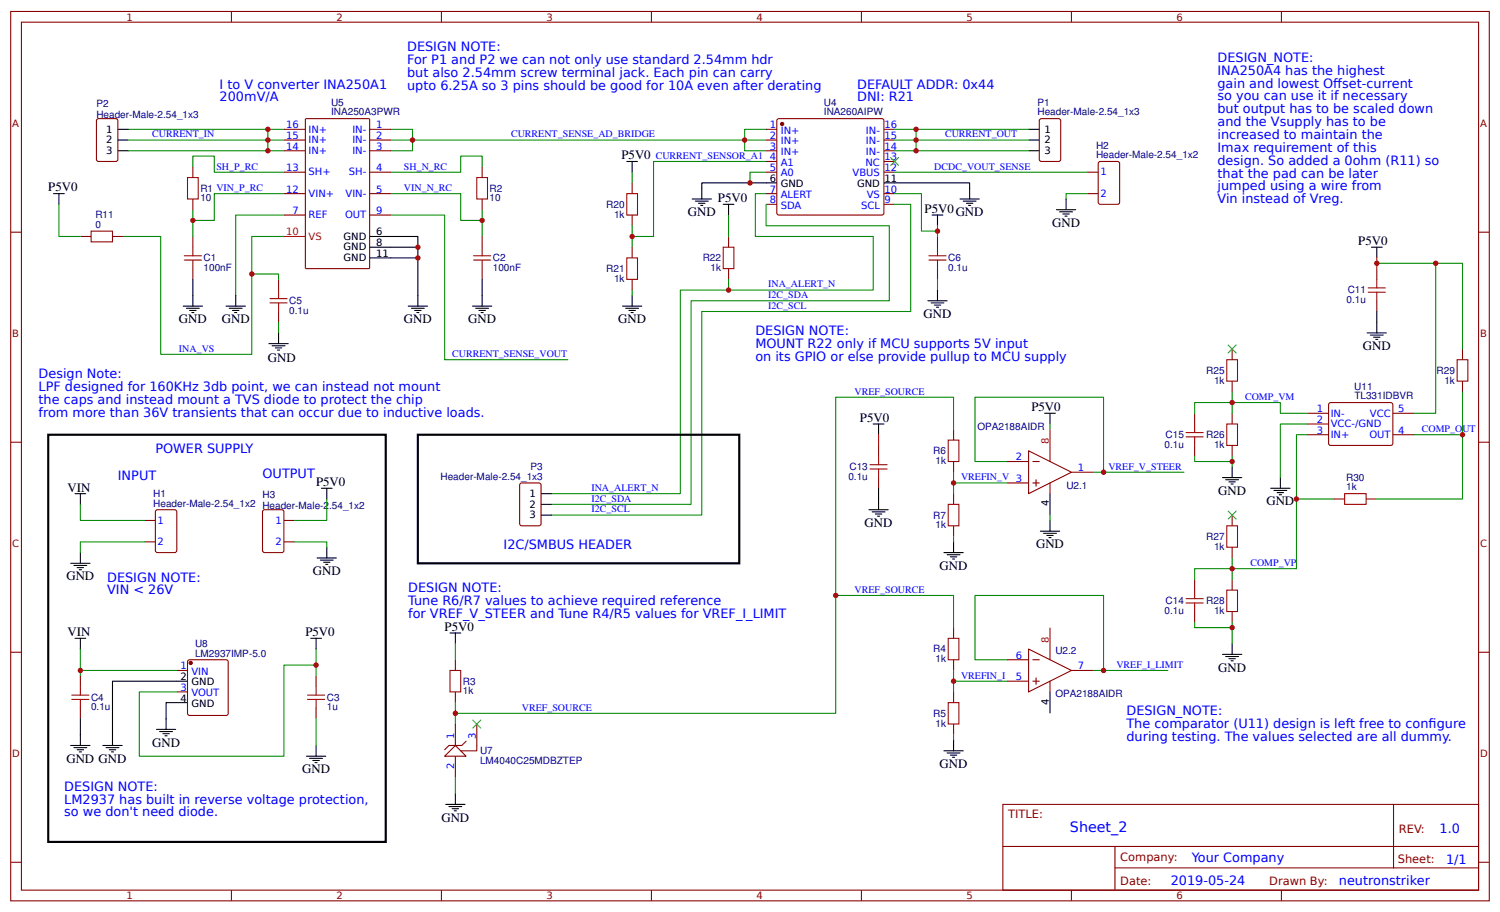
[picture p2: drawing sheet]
<svg xmlns="http://www.w3.org/2000/svg" width="370mm" height="225mm" viewBox="0 0 370 225" stroke-linecap="round" stroke-linejoin="round" font-family="sans-serif">
<g fill="none" stroke="#800" stroke-width=".26">
<path d="M2.6 2.8h365.2v219.6h-365.2zM5.3 5.5h359.8v214.3h-359.8zM57.1 2.8v2.7M109 2.8v2.7M160.9 2.8v2.7M212.7 2.8v2.7M264.6 2.8v2.7M316.4 2.8v2.7M189.2 31.9h2.6M189.2 34.6h2.6M189.2 37.2h2.6M189.2 39.9h2.6"/>
<path d="M192.1 29.4h25.9l.3 .4-.1 23-.4 .3-25.7-.1-.3-.4v-22.8zM218.3 31.9h2.6M218.3 34.6h2.6M218.3 37.2h2.6M218.3 39.9h2.6M2.6 57.3h2.7M189.2 42.5h2.6M189.2 47.8h2.6M189.2 50.5h2.6M218.3 42.5h2.6M218.3 47.8h2.6M218.3 50.5h2.6"/>
<path d="M231.5 58.4v2.6M365.1 57.3h2.7M231.5 66.3v2.7M2.6 109.2h2.7M365.1 109.2h2.7M2.6 161.1h2.7M19.8 166.9v2.6M19.8 174.8v2.7M43.7 165.5h2.6M43.7 170.8h2.6M46.6 163l9.2-.1 .5 .3 .1 12.9-.3 .5-9.3 .1-.4-.3-.1-13zM78.1 166.9v2.6"/>
<path d="M78.1 174.8v2.7M365.1 161.1h2.7M247.6 198.6h117.5v21.2h-117.5zM344.1 198.6v15.7M2.6 212.9h2.7M57.1 219.8v2.6M109 219.8v2.6M160.9 219.8v2.6M212.7 219.8v2.6M247.7 209h117.3M264.6 219.8v2.6M275.3 214.3h89.7"/>
<path d="M275.3 209v10.6M316.4 219.8v2.6M365.1 212.9h2.7"/>
</g>
<g fill="#800" stroke="#800" stroke-width=".26">
<circle cx="193.1" cy="30.6" r=".4"/>
<circle cx="47.1" cy="163.7" r=".4"/>
</g>
<g fill="none" stroke="#000" stroke-width=".26">
<path d="M170.9 49.1h4.8M171.7 49.7h3.2M172.5 50.2h1.6M173 50.7h.6M191.8 45.2h-18.5v3.9M218.3 45.2h21.1v3.9M237.1 49.1h4.7M237.9 49.7h3.1M238.7 50.2h1.5M239.2 50.7h.5M18.5 157.6h2.7M19.8 157.6v2.7"/>
<path d="M76.7 157.6h2.7M78.1 157.6v2.7M19.8 177.5v6.6M46.3 168.2h-18.5v15.9M46.3 173.5h-5.3v6.6M17.5 184.1h4.7M18.3 184.6h3.1M19 185.1h1.6M19.6 185.7h.5M25.4 184.1h4.8M26.2 184.6h3.2M27 185.1h1.6"/>
<path d="M27.5 185.7h.5M38.6 180.1h4.8M39.4 180.6h3.2M40.2 181.2h1.6M40.7 181.7h.6M75.7 186.7h4.7M76.5 187.2h3.1M77.3 187.8h1.5M77.8 188.3h.5M78.1 184.1v2.6"/>
</g>
<path d="M220.9 31.9h5.3v5.3h-5.3M220.9 34.6h5.3M19.8 160.3v5.2h23.9M19.8 165.5v1.4" fill="none" stroke="#080" stroke-width=".26"/>
<path d="M229.4 64.2h4.2M229.4 63.2h4.2M231.5 61v2.2M231.5 64.2v2.1M17.7 172.7h4.3M17.7 171.6h4.3M19.8 169.5v2.1M19.8 172.7v2.1M75.9 172.7h4.3M75.9 171.6h4.3M78.1 169.5v2.1M78.1 172.7v2.1" fill="none" stroke="#a00000" stroke-width=".26"/>
<path d="M109.8 186.7l2.6-2.6 2.7 2.6z" fill="#fefefe" stroke="#800" stroke-width=".26"/>
<g fill="none" stroke="#800" stroke-width=".26">
<path d="M24.1 29.4l4.5-.1 .4 .3 .1 9.7-.3 .5-4.5 .1-.4-.3-.1-9.8zM70.1 37.2h5.3M70.1 31.9h5.3M70.1 34.6h5.3M75.5 29.3h15.5l.2 .1 .1 36.7-.1 .2h-15.5l-.3-.1v-36.6zM91.3 37.2h5.3M91.3 31.9h5.3M91.3 34.6h5.3M256.9 29.4l4.5-.1 .5 .3v9.7l-.2 .5-4.5 .1-.5-.3-.1-9.8zM271.5 39.9h4.5l.4 .2 .1 9.8-.3 .5-4.5 .1-.4-.3-.1-9.8zM19.8 58.4h2.7M27.8 58.4h2.6"/>
<path d="M47.6 41.2v2.6M47.6 49.1v2.7M47.6 58.4v2.6M70.1 47.8h5.3M70.1 42.5h5.3M70.1 53.1h5.3M91.3 47.8h5.3M91.3 42.5h5.3M91.3 53.1h5.3M119.1 41.2v2.6M119.1 49.1v2.7M119.1 58.4v2.6"/>
<path d="M156.1 45.2v2.6M156.1 53.1v2.6M179.9 58.4v2.6M268.6 47.8h2.6M268.6 42.5h2.6M47.6 66.3v2.7M68.8 69v2.6M68.8 76.9v2.7M119.1 66.3v2.7M156.1 61v2.7M156.1 69v2.6M179.9 66.3v2.7"/>
<path d="M340 66.3v2.7M340 74.3v2.6M304.3 86.2v2.6M304.3 94.1v2.7M328.3 99.5h15.4l.3 .4-.1 9.8-.5 .3-15.1-.1-.2-.4v-9.6zM361.2 86.2v2.6M361.2 94.1v2.7M128.6 119.3l4.5-.1 .4 .3 .1 9.8-.2 .5h-4.5l-.5-.2-.1-9.8zM217 110v2.6M217 117.9v2.7M235.5 106v2.7M235.5 114v2.6"/>
<path d="M248.7 114h5.3M248.7 119.2h5.3M254 111.3l10.6 5.3-10.6 5.3zM255.1 114h1.5M255.1 119.2h1.5M255.9 118.5v1.5M259.3 111.3v2.7M259.3 119.2v2.7M264.6 116.6h5.3M295 102v2.7M295 110v2.6M304.3 102v2.7"/>
<path d="M304.3 110v2.6M322.8 102h5.3M322.8 104.7h5.3M322.8 107.3h5.3M344 102h5.2M344 107.3h5.2M35.7 128.5h2.7M35.7 133.8h2.7M38.6 125.9h4.5l.5 .2 .1 9.8-.3 .5h-4.5l-.5-.2v-9.8zM65.1 125.9h4.5l.4 .2 .1 9.8-.2 .5h-4.5l-.5-.2-.1-9.8zM70.1 128.5h2.7M70.1 133.8h2.7"/>
<path d="M235.5 121.9v2.6M235.5 129.8v2.7M304.3 127.2v2.6M304.3 135.1v2.7M329.4 123.2h2.7M337.3 123.2h2.7M235.5 155v2.6M295 143.1v2.6M295 151v2.6M304.3 143.1v2.6M304.3 151v2.6M112.4 162.9v2.6"/>
<path d="M112.4 170.8v2.7M112.4 178.8v5.3M117.7 178.8v6.6h-3.9M235.5 162.9v2.6M235.5 170.8v2.7M235.5 178.8v2.6M248.7 162.9h5.3M248.7 168.2h5.3M254 160.3l10.6 5.2-10.6 5.3zM255.1 162.9h1.5M255.1 168.2h1.5M255.9 167.4v1.6"/>
<path d="M259.3 160.3v2.6M259.3 168.2v2.6M264.6 165.5h5.3M112.4 186.7v5.3M115.1 183l-1.1 1.1h-3.1l-1.1 1"/>
</g>
<g fill="none" stroke="#a00000" stroke-width=".26">
<path d="M22.5 57.1h5.3v2.6h-5.3zM46.3 43.8h2.6v5.3h-2.6zM117.7 43.8h2.7v5.3h-2.7zM154.8 47.8h2.6v5.3h-2.6zM45.5 64.2h4.2M45.5 63.2h4.2M47.6 61v2.2M47.6 64.2v2.1M66.7 74.8h4.2M66.7 73.7h4.2M68.8 71.6v2.1M68.8 74.8v2.1"/>
<path d="M116.9 64.2h4.3M116.9 63.2h4.3M119.1 61v2.2M119.1 64.2v2.1M154.8 63.7h2.6v5.3h-2.6zM178.6 61h2.6v5.3h-2.6zM337.9 72.2h4.2M337.9 71.1h4.2M340 69v2.1M340 72.2v2.1M302.9 88.8h2.7v5.3h-2.7zM359.8 88.8h2.7v5.3h-2.7z"/>
<path d="M214.8 115.8h4.3M214.8 114.7h4.3M217 112.6v2.1M217 115.8v2.1M234.2 108.7h2.6v5.3h-2.6zM292.9 107.9h4.2M292.9 106.8h4.2M295 104.7v2.1M295 107.9v2.1M302.9 104.7h2.7v5.3h-2.7zM234.2 124.5h2.6v5.3h-2.6zM302.9 129.8h2.7v5.3h-2.7z"/>
<path d="M332.1 121.9h5.2v2.6h-5.2zM234.2 157.6h2.6v5.3h-2.6zM292.9 148.9h4.2M292.9 147.8h4.2M295 145.7v2.1M295 148.9v2.1M302.9 145.7h2.7v5.3h-2.7zM111.1 165.5h2.7v5.3h-2.7zM234.2 173.5h2.6v5.3h-2.6z"/>
</g>
<g fill="none" stroke="#080" stroke-width=".26">
<path d="M31.7 34.6h38.4M31.7 31.9h34.4M31.7 37.2h34.4M70.1 31.9h-4v5.3h4M96.6 31.9h5.3v5.3h-5.3M96.6 34.6h92.6M189.2 31.9h-5.3v5.3h5.3M189.2 39.9h-27.8v18.5h-5.3M226.2 34.6h27.8M226.2 31.9h27.8M226.2 37.2h27.8M14.6 50.5v7.9h5.2"/>
<path d="M30.4 58.4h9.3v29.1h22.5v-19.8M47.6 41.2v-2.7h5.3v4h17.2M47.6 51.8v6.6M70.1 53.1h-11.9v19.8M70.1 58.4h-7.9v9.3h6.6v1.3M70.1 47.8h-17.2v6.6h-5.3M96.6 47.8h17.2v6.6h5.3v-2.6M96.6 53.1h13.2v35.7h30.4M119.1 41.2v-2.7h-5.3v4h-17.2M119.1 54.4v4M156.1 42.5v2.7M156.1 55.7v5.3"/>
<path d="M179.9 53.1v5.3M189.2 42.5h-4v2.7M189.2 50.5v5.2h30.4v18.6h-48.9v50.2h-34.4M189.2 47.8h-2.7v10.6h29.1v13.2h-47.6v50.3h-31.7M220.9 50.5h4v26.4h-51.6v50.3h-37M220.9 47.8h6.6v9.3h4M220.9 42.5h47.7M231.5 55.7v2.7M268.6 47.8h-5.3v1.3M68.8 79.6v2.6M156.1 71.6v1.3M179.9 69v2.6"/>
<path d="M231.5 69v2.6M340 65h14.5v37h-5.3M354.5 65h6.7v21.2M304.3 96.8v5.2M361.2 96.8v10.5h-12M235.5 106v-7.9h-29.1v78h-94M235.5 116.6v5.3M235.5 119.2h13.2M248.7 114h-7.9v-15.9h31.7v18.5h-2.6M259.3 104.7v1.3M272.5 116.6h19.9M295 102v-2.6h21.2v2.6h6.6"/>
<path d="M295 112.6v1.4h9.3M304.3 112.6v2.7M322.8 104.7h-6.6v13.2M322.8 107.3h-2.7v33.1h-25.1v2.7M361.2 107.3v15.9h-21.2M19.8 124.5v4h15.9M35.7 133.8h-15.9v2.6M72.8 133.8h7.9v1.3M80.7 123.2v5.3h-7.9M235.5 132.5v1.3M259.3 127.2v1.3M304.3 137.8v5.3"/>
<path d="M320.1 123.2h9.3M112.4 158.9v4M206.4 147h29.1v8M295 153.6v1.4h9.3v-1.4M304.3 155v3.9M78.1 160.3v3.9h-8v22.5h-35.7v-15.9h9.3M78.1 164.2v2.7M78.1 177.5v6.6M112.4 173.5v5.3M235.5 165.5v5.3M235.5 168.2h13.2M248.7 162.9h-7.9v-15.9h31.7v18.5h-2.6"/>
<path d="M272.5 165.5h15.9M112.4 192v4M235.5 181.4v1.3"/>
</g>
<g fill="none" stroke="#000" stroke-width=".26">
<path d="M29.1 37.2h2.6M29.1 31.9h2.6M29.1 34.6h2.6M154.8 39.9h2.6M156.1 39.9v2.6M254 37.2h2.6M254 31.9h2.6M254 34.6h2.6M13.2 47.8h2.7M14.6 47.8v2.7M91.3 58.4h11.9v17.2M178.6 50.5h2.6"/>
<path d="M179.9 50.5v2.6M230.2 53.1h2.6M231.5 53.1v2.6M260.9 51.8h4.7M261.7 52.3h3.1M262.5 52.8h1.6M263 53.4h.5M263.3 49.1v2.7M45.2 75.6h4.8M46 76.1h3.2M46.8 76.6h1.6M47.4 77.2h.5"/>
<path d="M47.6 69v6.6M55.8 75.6h4.8M56.6 76.1h3.2M57.4 76.6h1.6M57.9 77.2h.6M58.2 72.9v2.7M91.3 61h11.9M91.3 63.7h11.9M100.8 75.6h4.8M101.6 76.1h3.2M102.4 76.6h1.6M102.9 77.2h.6"/>
<path d="M116.7 75.6h4.7M117.5 76.1h3.1M118.3 76.6h1.6M118.8 77.2h.5M119.1 69v6.6M153.7 75.6h4.8M154.5 76.1h3.2M155.3 76.6h1.6M155.8 77.2h.6M156.1 72.9v2.7M229.1 74.3h4.8M229.9 74.8h3.2"/>
<path d="M230.7 75.3h1.6M231.2 75.9h.6M231.5 71.6v2.7M338.7 61h2.6M340 61v2.7M340 76.9v5.3M66.4 84.9h4.8M67.2 85.4h3.2M68 85.9h1.6M68.5 86.4h.6M68.8 82.2v2.7M337.6 82.2h4.8"/>
<path d="M338.4 82.7h3.2M339.2 83.3h1.6M339.7 83.8h.6M215.6 104.7h2.7M217 104.7v2.6M258 102h2.6M259.3 102v2.7M301.9 117.9h4.8M302.7 118.5h3.2M303.5 119h1.6M304 119.5h.5M304.3 115.3v2.6"/>
<path d="M316.2 117.9v2.7M17.5 139.1h4.7M18.3 139.6h3.1M18.5 121.9h2.7M19.8 121.9v2.6M19.8 136.4v2.7M78.3 137.8h4.8M79.1 138.3h3.2M79.4 120.6h2.6M79.9 138.8h1.6M80.4 139.4h.6M80.7 120.6v2.6"/>
<path d="M80.7 135.1v2.7M133.6 121.9h2.7M133.6 127.2h2.7M133.6 124.5h2.7M214.6 125.9h4.7M215.4 126.4h3.1M216.2 126.9h1.6M216.7 127.4h.5M217 120.6v5.3M233.1 136.4h4.8M233.9 137h3.2M234.7 137.5h1.6"/>
<path d="M235.2 138h.5M235.5 133.8v2.6M256.9 131.2h4.8M257.7 131.7h3.2M258.5 132.2h1.6M259 132.7h.6M259.3 121.9v5.3M259.3 128.5v2.7M313.8 120.6h4.8M314.6 121.1h3.2M315.4 121.6h1.6M315.9 122.2h.5"/>
<path d="M19 140.1h1.6M19.6 140.7h.5M111.1 156.3h2.7M112.4 156.3v2.6M304.3 158.9v2.7M259.3 170.8v5.3M301.9 161.6h4.8M302.7 162.1h3.2M303.5 162.6h1.6M304 163.2h.5M110.1 198.6h4.7M110.9 199.2h3.1"/>
<path d="M111.7 199.7h1.5M112.4 196v2.6M233.1 185.4h4.8M233.9 185.9h3.2M234.7 186.5h1.6M235.2 187h.5M235.5 182.7v2.7M112.2 200.2h.5"/>
</g>
<path d="M70.1 58.4h5.3M340 63.7v2.6M217 107.3v2.7M259.3 106v5.3M259.3 155v5.3" fill="none" stroke="#f00" stroke-width=".26"/>
<g fill="#000" stroke="#3c3" stroke-width=".26">
<path d="M219.9 38.8l2.1 2.1zM222 38.8l-2.1 2.1z"/>
<path d="M303.2 85.1l2.1 2.1zM305.3 85.1l-2.1 2.1z"/>
<path d="M303.2 126.1l2.1 2.1zM305.3 126.1l-2.1 2.1z"/>
<path d="M116.7 177.7l2.1 2.1zM118.8 177.7l-2.1 2.1z"/>
</g>
<path d="M11.9 107.3h83.3v100.6h-83.3zM103.2 107.3h79.4v31.8h-79.4z" fill="none" stroke="#000" stroke-width=".53"/>
<g fill="#c00">
<circle cx="361.2" cy="107.3" r=".66"/>
<circle cx="78.1" cy="164.2" r=".66"/>
<circle cx="304.3" cy="114" r=".66"/>
<circle cx="304.3" cy="140.4" r=".66"/>
<circle cx="304.3" cy="99.4" r=".66"/>
<circle cx="272.5" cy="165.5" r=".66"/>
<circle cx="226.2" cy="31.9" r=".66"/>
<circle cx="66.1" cy="37.2" r=".66"/>
<circle cx="156.1" cy="58.4" r=".66"/>
<circle cx="185.2" cy="45.2" r=".66"/>
<circle cx="183.9" cy="34.6" r=".66"/>
<circle cx="47.6" cy="54.4" r=".66"/>
<circle cx="101.9" cy="34.6" r=".66"/>
<circle cx="66.1" cy="34.6" r=".66"/>
<circle cx="103.2" cy="63.7" r=".66"/>
<circle cx="103.2" cy="61" r=".66"/>
<circle cx="119.1" cy="54.4" r=".66"/>
<circle cx="235.5" cy="119.2" r=".66"/>
<circle cx="19.8" cy="165.5" r=".66"/>
<circle cx="226.2" cy="34.6" r=".66"/>
<circle cx="272.5" cy="116.6" r=".66"/>
<circle cx="235.5" cy="168.2" r=".66"/>
<circle cx="231.5" cy="57.1" r=".66"/>
<circle cx="179.9" cy="71.6" r=".66"/>
<circle cx="66.1" cy="31.9" r=".66"/>
<circle cx="226.2" cy="37.2" r=".66"/>
<circle cx="206.4" cy="147" r=".66"/>
<circle cx="112.4" cy="176.1" r=".66"/>
<circle cx="62.2" cy="67.7" r=".66"/>
<circle cx="354.5" cy="65" r=".66"/>
<circle cx="340" cy="65" r=".66"/>
<circle cx="304.3" cy="155" r=".66"/>
<circle cx="320.1" cy="123.2" r=".66"/>
</g>
<text font-size="3.5" fill="#00f" x="264.2" y="205.4">Sheet_2</text>
<g font-size="3.2" fill="#00f">
<text x="100.5" y="12.6">DESIGN NOTE:</text>
<text x="100.5" y="15.8">For P1 and P2 we can not only use standard 2.54mm hdr</text>
<text x="300.7" y="15.3">DESIGN_NOTE:</text>
<text x="54.2" y="21.9">I to V converter INA250A1</text>
<text x="100.5" y="19">but also 2.54mm screw terminal jack. Each pin can carry</text>
<text x="100.5" y="22.1">upto 6.25A so 3 pins should be good for 10A even after derating</text>
<text x="211.7" y="21.9">DEFAULT ADDR: 0x44</text>
<text x="300.7" y="18.4">INA250A4 has the highest</text>
<text x="300.7" y="21.6">gain and lowest Ofset-current</text>
<text x="329.3" y="21.6">f</text>
<text x="54.2" y="25.1">200mV/A</text>
<text x="211.7" y="25.1">DNI: R21</text>
<text x="300.7" y="24.8">so you can use it if necessary</text>
<text x="300.7" y="28">but output has to be scaled down</text>
<text x="300.7" y="31.1">and the Vsupply has to be</text>
<text x="300.7" y="34.3">increased to maintain the</text>
<text x="300.7" y="37.5">Imax requirement of this</text>
<text x="300.7" y="40.7">design. So added a 0ohm (R11) so</text>
<text x="300.7" y="43.8">that the pad can be later</text>
<text x="300.7" y="47">jumped using a wire from</text>
<text x="300.7" y="50.2">Vin instead of Vreg.</text>
<text x="186.5" y="82.8">DESIGN NOTE:</text>
<text x="186.5" y="86">MOUNT R22 only if MCU supports 5V input</text>
<text x="186.5" y="89.1">on its GPIO or else provide pullup to MCU supply</text>
<text x="9.5" y="93.3">Design Note:</text>
<text x="9.5" y="96.5">LPF designed for 160KHz 3db point, we can instead not mount</text>
<text x="9.5" y="99.7">the caps and instead mount a TVS diode to protect the chip</text>
<text x="9.5" y="102.8">from more than 36V transients that can occur due to inductive loads.</text>
<text x="38.4" y="111.8">POWER SUPPLY</text>
<text x="29.1" y="118.5">INPUT</text>
<text x="64.8" y="117.9">OUTPUT</text>
<text x="124.4" y="135.7">I2C/SMBUS HEADER</text>
<text x="26.5" y="143.6">DESIGN NOTE:</text>
<text x="26.5" y="146.8">VIN &lt; 26V</text>
<text x="100.8" y="146.2">DESIGN NOTE:</text>
<text x="100.8" y="149.4">Tune R6/R7 values to achieve required reference</text>
<text x="100.8" y="152.6">for VREF_V_STEER and Tune R4/R5 values for VREF_I_LIMIT</text>
<text x="278.2" y="176.7">DESIGN_NOTE:</text>
<text x="278.2" y="179.8">The comparator (U11) design is left free to confgure</text>
<text x="352.8" y="179.8">i</text>
<text x="278.2" y="183">during testing. The values selected are all dummy.</text>
<text x="15.9" y="195.2">DESIGN NOTE:</text>
<text x="15.9" y="198.4">LM2937 has built in reverse voltage protection,</text>
<text x="15.9" y="201.6">so we don't need diode.</text>
<text x="355.5" y="205.6">1.0</text>
<text x="294.3" y="212.7">Your Company</text>
<text x="357.1" y="213.3">1/1</text>
<text x="289.1" y="218.6">2019-05-24</text>
<text x="330.6" y="218.5">neutronstriker</text>
</g>
<g font-size="3.2">
<text x="153.5" y="39.3">P5V0</text>
<text x="11.9" y="47.3">P5V0</text>
<text x="169.9" y="53.4">GND</text>
<text x="177.3" y="49.9">P5V0</text>
<text x="228.3" y="52.6">P5V0</text>
<text x="236" y="53.4">GND</text>
<text x="259.8" y="56">GND</text>
<text x="335.4" y="60.5">P5V0</text>
<text x="44.2" y="79.8">GND</text>
<text x="54.8" y="79.8">GND</text>
<text x="99.7" y="79.8">GND</text>
<text x="115.6" y="79.8">GND</text>
<text x="152.7" y="79.8">GND</text>
<text x="228.1" y="78.5">GND</text>
<text x="66.1" y="89.3">GND</text>
<text x="336.5" y="86.4">GND</text>
<text x="254.7" y="101.5">P5V0</text>
<text x="212.4" y="104.2">P5V0</text>
<text x="16.7" y="121.4">VIN</text>
<text x="78.1" y="120">P5V0</text>
<text x="300.8" y="122.2">GND</text>
<text x="312.7" y="124.8">GND</text>
<text x="213.5" y="130.1">GND</text>
<text x="255.8" y="135.4">GND</text>
<text x="16.4" y="143.3">GND</text>
<text x="77.3" y="142">GND</text>
<text x="232" y="140.7">GND</text>
<text x="109.8" y="155.8">P5V0</text>
<text x="16.7" y="157.1">VIN</text>
<text x="75.4" y="157.1">P5V0</text>
<text x="300.8" y="165.8">GND</text>
<text x="37.6" y="184.3">GND</text>
<text x="16.4" y="188.3">GND GND</text>
<text x="74.6" y="190.9">GND</text>
<text x="232" y="189.6">GND</text>
<text x="109" y="202.9">GND</text>
</g>
<g font-size="2.8" fill="#800">
<text x="249" y="202.1">TITLE:</text>
<text x="345.4" y="205.6">REV:</text>
<text x="276.7" y="212.7">Company:</text>
<text x="345.2" y="213.2">Sheet:</text>
<text x="276.7" y="218.5">Date:</text>
<text x="313.4" y="218.5">Drawn By:</text>
</g>
<g font-size="2.5" fill="#800">
<text x="31.2" y="5.1">1</text>
<text x="83.1" y="5.1">2</text>
<text x="134.9" y="5.1">3</text>
<text x="186.8" y="5.1">4</text>
<text x="238.7" y="5.1">5</text>
<text x="290.5" y="5.1">6</text>
<text x="3" y="31.4">A</text>
<text x="365.5" y="31.4">A</text>
<text x="3" y="83.3">B</text>
<text x="365.5" y="83.3">B</text>
<text x="3" y="135.1">C</text>
<text x="365.5" y="135.1">C</text>
<text x="3" y="187">D</text>
<text x="365.5" y="187">D</text>
<text x="31.2" y="222">1</text>
<text x="83.1" y="222">2</text>
<text x="134.9" y="222">3</text>
<text x="186.8" y="222">4</text>
<text x="238.7" y="222">5</text>
<text x="290.5" y="222">6</text>
</g>
<g font-size="2.5" fill="#000080">
<text x="23.8" y="29.1">Header-Male-2.54_1x3</text>
<text x="23.8" y="26.5">P2</text>
<text x="81.8" y="28.5">INA250A3PWR</text>
<text x="81.8" y="26.1">U5</text>
<text x="203.5" y="28.5">INA260AIPW</text>
<text x="203.5" y="26.1">U4</text>
<text x="256.2" y="28.5">Header-Male-2.54_1x3</text>
<text x="256.2" y="26.1">P1</text>
<text x="270.7" y="39.1">Header-Male-2.54_1x2</text>
<text x="270.7" y="36.7">H2</text>
<text x="49.5" y="47.3">R1 VIN_P_RC</text>
<text x="120.9" y="47.3">R2</text>
<text x="23.6" y="53.9">R11</text>
<text x="49.5" y="49.8">10</text>
<text x="120.9" y="49.8">10</text>
<text x="149.7" y="51.3">R20</text>
<text x="151.6" y="53.7">1k</text>
<text x="23.6" y="56.3">0</text>
<text x="50.3" y="64.5">C1</text>
<text x="121.7" y="64.5">C2</text>
<text x="173.5" y="64.5">R22</text>
<text x="234.2" y="64.5">C6</text>
<text x="50.3" y="66.9">100nF</text>
<text x="121.7" y="66.9">100nF</text>
<text x="149.7" y="67.2">R21</text>
<text x="151.6" y="69.6">1k</text>
<text x="175.5" y="67">1k</text>
<text x="234.2" y="66.9">0.1u</text>
<text x="71.4" y="77.5">0.1u</text>
<text x="71.4" y="75.1">C5</text>
<text x="332.5" y="74.9">0.1u</text>
<text x="332.8" y="72.5">C11</text>
<text x="297.9" y="92.3">R25</text>
<text x="299.8" y="94.7">1k</text>
<text x="354.8" y="92.3">R29</text>
<text x="356.7" y="94.7">1k</text>
<text x="334.4" y="96.2">U11</text>
<text x="334.4" y="98.6">TL331IDBVR</text>
<text x="241.3" y="106.1">OPA2188AIDR</text>
<text x="230.5" y="112.2">R6</text>
<text x="287.6" y="110.6">0.1u</text>
<text x="287.8" y="108.2">C15</text>
<text x="297.9" y="108.2">R26</text>
<text x="299.8" y="110.6">1k</text>
<text x="108.8" y="118.5">Header-Male-2.54_1x3</text>
<text x="131" y="116">P3</text>
<text x="209.5" y="118.5">0.1u</text>
<text x="209.8" y="116.1">C13</text>
<text x="231" y="114.6">1k</text>
<text x="332.4" y="118.8">R30</text>
<text x="37.8" y="125.1">Header-Male-2.54_1x2</text>
<text x="37.8" y="122.7">H1</text>
<text x="64.8" y="125.7">Header-Male-2.54_1x2</text>
<text x="64.8" y="123.1">H3</text>
<text x="263.3" y="120.7">U2.1</text>
<text x="332.5" y="121.1">1k</text>
<text x="230.5" y="128">R7</text>
<text x="231" y="130.5">1k</text>
<text x="297.9" y="133.3">R27</text>
<text x="299.8" y="135.7">1k</text>
<text x="287.8" y="149.2">C14</text>
<text x="297.9" y="149.2">R28</text>
<text x="287.6" y="151.6">0.1u</text>
<text x="299.8" y="151.6">1k</text>
<text x="48.2" y="159.7">U8</text>
<text x="230.5" y="161.1">R4</text>
<text x="260.6" y="161.5">U2.2</text>
<text x="48.2" y="162.1">LM2937IMP-5.0</text>
<text x="231" y="163.5">1k</text>
<text x="22.5" y="173">C4</text>
<text x="80.7" y="173">C3</text>
<text x="114.3" y="171.5">1k</text>
<text x="114.3" y="169">R3</text>
<text x="260.6" y="172.1">OPA2188AIDR</text>
<text x="22.5" y="175.4">0.1u</text>
<text x="80.7" y="175.4">1u</text>
<text x="230.5" y="177">R5</text>
<text x="231" y="179.4">1k</text>
<text x="118.5" y="188.6">LM4040C25MDBZTEP</text>
<text x="118.5" y="186.2">U7</text>
</g>
<g font-size="2.5">
<text x="26.2" y="32.7">1</text>
<text x="26.2" y="35.4">2</text>
<text x="258" y="32.7">1</text>
<text x="258" y="35.4">2</text>
<text x="26.2" y="38">3</text>
<text x="258" y="38">3</text>
<text x="190.1" y="44.9">6</text>
<text x="192.8" y="46.2">GND</text>
<text x="211.6" y="46.2">GND</text>
<text x="218.4" y="44.9">11</text>
<text x="84.8" y="59.2">GND</text>
<text x="92.9" y="58.1">6</text>
<text x="84.8" y="61.8">GND</text>
<text x="84.8" y="64.5">GND</text>
<text x="92.9" y="60.8">8</text>
<text x="92.9" y="63.4">11</text>
<text x="130.7" y="122.7">1</text>
<text x="130.7" y="125.3">2</text>
<text x="259" y="125.1" transform="rotate(-90 259 125.1)">4</text>
<text x="130.7" y="128">3</text>
<text x="44.6" y="167.9">2</text>
<text x="44.6" y="173.2">4</text>
<text x="47.3" y="169.3">GND</text>
<text x="47.3" y="174.5">GND</text>
<text x="259" y="174" transform="rotate(-90 259 174)">4</text>
</g>
<g font-size="2.5" fill="#00f">
<text x="37.6" y="33.9">CURRENT_IN</text>
<text x="70.7" y="31.7">16</text>
<text x="70.7" y="34.3">15</text>
<text x="76.2" y="32.7">IN+</text>
<text x="76.2" y="35.4">IN+</text>
<text x="87" y="32.7">IN-</text>
<text x="87" y="35.4">IN-</text>
<text x="92.9" y="31.7">1</text>
<text x="92.9" y="34.3">2</text>
<text x="126.2" y="33.9">CURRENT_SENSE_AD_BRIDGE</text>
<text x="190.1" y="31.7">1</text>
<text x="190.1" y="34.3">2</text>
<text x="192.8" y="33">IN+</text>
<text x="192.8" y="35.6">IN+</text>
<text x="213.8" y="35.6">IN-</text>
<text x="213.8" y="33">IN-</text>
<text x="218.4" y="34.3">15</text>
<text x="218.4" y="31.7">16</text>
<text x="233.4" y="33.9">CURRENT_OUT</text>
<text x="53.4" y="41.9">SH_P_RC</text>
<text x="70.7" y="37">14</text>
<text x="76.2" y="38">IN+</text>
<text x="87" y="38">IN-</text>
<text x="92.9" y="37">3</text>
<text x="99.7" y="41.9">SH_N_RC</text>
<text x="161.9" y="39.2">CURRENT_SENSOR_A1</text>
<text x="190.1" y="37">3</text>
<text x="190.1" y="39.6">4</text>
<text x="192.8" y="38.3">IN+</text>
<text x="192.8" y="40.9">A1</text>
<text x="213.7" y="40.9">NC</text>
<text x="213.8" y="38.3">IN-</text>
<text x="218.4" y="39.6">13</text>
<text x="218.4" y="37">14</text>
<text x="230.7" y="41.9">DCDC_VOUT_SENSE</text>
<text x="70.7" y="47.5">12</text>
<text x="70.7" y="42.3">13</text>
<text x="76.2" y="43.3">SH+</text>
<text x="86.2" y="43.3">SH-</text>
<text x="92.9" y="42.3">4</text>
<text x="92.9" y="47.5">5</text>
<text x="99.7" y="47.1">VIN_N_RC</text>
<text x="190.1" y="42.3">5</text>
<text x="190.1" y="47.5">7</text>
<text x="192.8" y="43.6">A0</text>
<text x="210.5" y="43.6">VBUS</text>
<text x="218.4" y="47.5">10</text>
<text x="218.4" y="42.3">12</text>
<text x="271.7" y="43.3">1</text>
<text x="72.2" y="52.8">7</text>
<text x="76.2" y="48.6">VIN+</text>
<text x="76.2" y="53.9">REF</text>
<text x="85.2" y="53.9">OUT</text>
<text x="85.3" y="48.6">VIN-</text>
<text x="92.9" y="52.8">9</text>
<text x="190.1" y="50.2">8</text>
<text x="192.8" y="48.9">ALERT</text>
<text x="192.8" y="51.5">SDA</text>
<text x="212.6" y="51.5">SCL</text>
<text x="214" y="48.9">VS</text>
<text x="218.4" y="50.2">9</text>
<text x="271.7" y="48.6">2</text>
<text x="189.7" y="71">INA_ALERT_N</text>
<text x="189.7" y="76.3">I2C_SCL</text>
<text x="189.7" y="73.6">I2C_SDA</text>
<text x="44.2" y="86.8">INA_VS</text>
<text x="111.7" y="88.2">CURRENT_SENSE_VOUT</text>
<text x="211" y="97.4">VREF_SOURCE</text>
<text x="307.4" y="98.7">COMP_VM</text>
<text x="325.2" y="101.8">1</text>
<text x="345.3" y="101.8">5</text>
<text x="325.2" y="104.4">2</text>
<text x="325.2" y="107.1">3</text>
<text x="328.6" y="102.8">IN-</text>
<text x="328.6" y="105.5">VCC-/GND</text>
<text x="338.3" y="102.8">VCC</text>
<text x="345.3" y="107.1">4</text>
<text x="351.1" y="106.7">COMP_OUT</text>
<text x="250.8" y="113.7">2</text>
<text x="328.6" y="108.1">IN+</text>
<text x="338.2" y="108.1">OUT</text>
<text x="237.3" y="118.6">VREFIN_V 3</text>
<text x="266.2" y="116.3">1</text>
<text x="273.7" y="115.9">VREF_V_STEER</text>
<text x="146" y="121.2">INA_ALERT_N</text>
<text x="146" y="123.9">I2C_SDA</text>
<text x="38.9" y="129.3">1</text>
<text x="68" y="129.3">1</text>
<text x="146" y="126.5">I2C_SCL</text>
<text x="38.9" y="134.6">2</text>
<text x="68" y="134.6">2</text>
<text x="308.8" y="139.8">COMP_VP</text>
<text x="211" y="146.4">VREF_SOURCE</text>
<text x="44.6" y="165.3">1</text>
<text x="47.3" y="166.6">VIN</text>
<text x="237.3" y="167.5">VREFIN_I</text>
<text x="250.8" y="167.9">5</text>
<text x="250.8" y="162.6">6</text>
<text x="266.2" y="165.3">7</text>
<text x="275.7" y="164.9">VREF_I_LIMIT</text>
<text x="44.6" y="170.6">3</text>
<text x="47.3" y="171.9">VOUT</text>
<text x="128.9" y="175.5">VREF_SOURCE</text>
<text x="112.2" y="182.5" transform="rotate(-90 112.2 182.5)">1</text>
<text x="117.5" y="182.5" transform="rotate(-90 117.5 182.5)">3</text>
<text x="112.2" y="189.9" transform="rotate(-90 112.2 189.9)">2</text>
</g>
<g font-size="2.5" fill="#f00">
<text x="70.7" y="58.1">10</text>
<text x="76.2" y="59.2">VS</text>
<text x="259" y="109.7" transform="rotate(-90 259 109.7)">8</text>
<text x="259" y="158.7" transform="rotate(-90 259 158.7)">8</text>
</g>
</svg>
